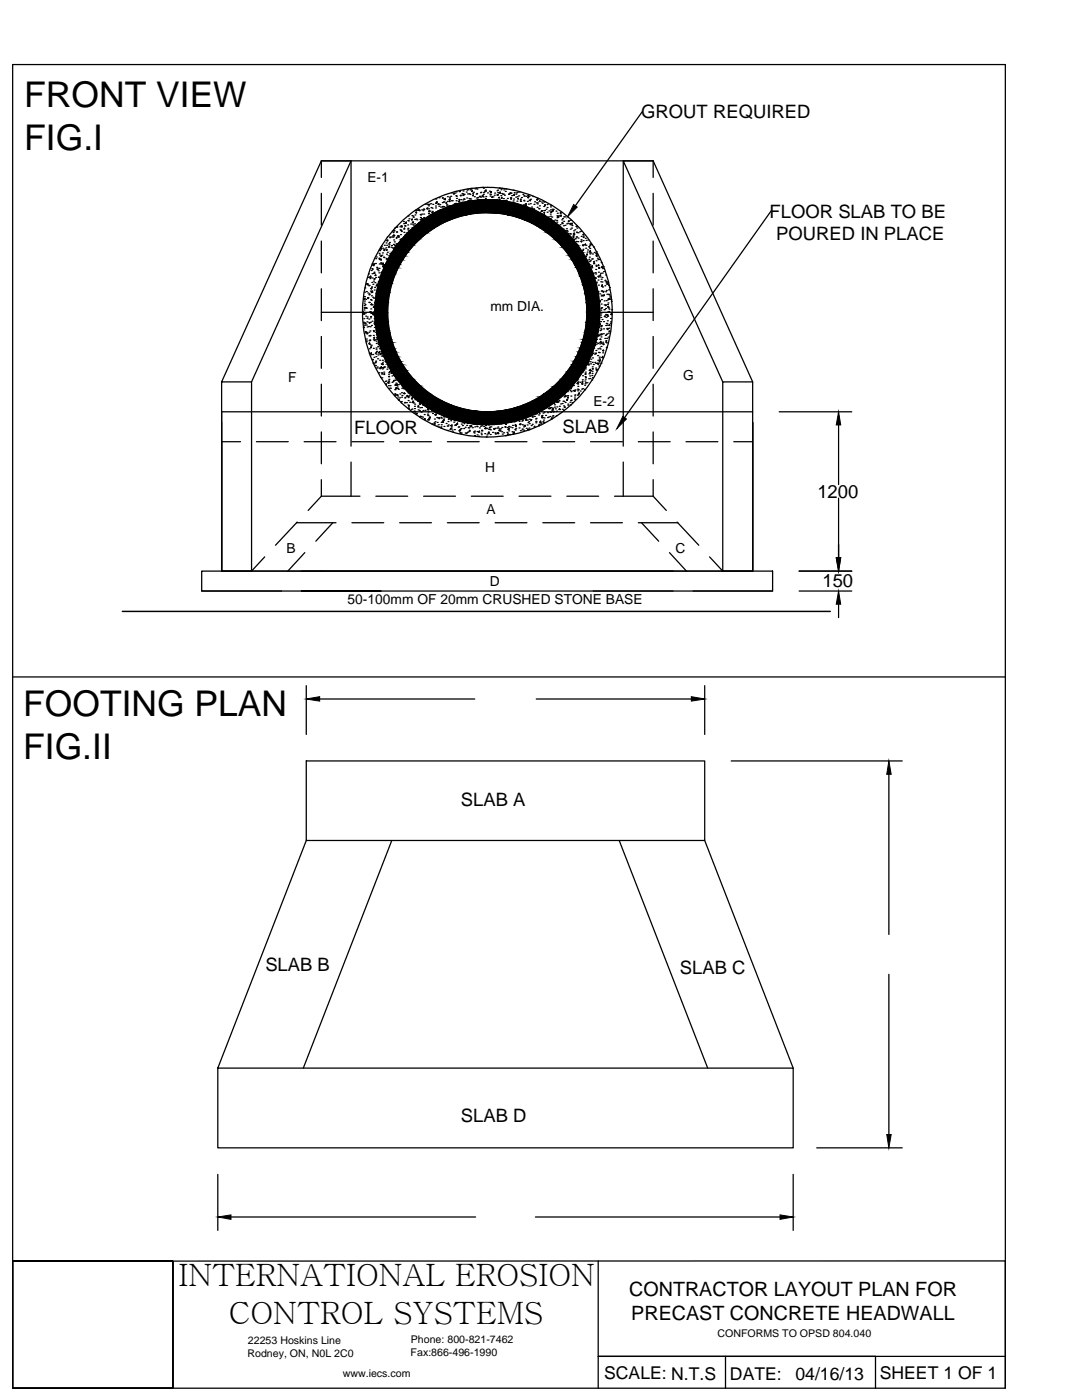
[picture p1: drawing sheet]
<svg xmlns="http://www.w3.org/2000/svg" width="216mm" height="279mm" viewBox="0 0 216 279" stroke-linecap="round" stroke-linejoin="round" font-family="sans-serif">
<!-- layer: 0 -->
<g fill="none" stroke="#000" stroke-width=".25">
<path d="M64.1 38.6v6.3M70 32.1v56.9M86.9 39.7h.1M87.6 39.5h.1M88.3 39.5h.1M88.3 39.6h.1M88.6 39.8l.2-.2 .1 .2zM89.3 39.3h.1M89.6 39.8h.2l-.1 .2zM89.7 39.3h.1M89.7 39.6h.1M89.9 39.2h.1"/>
<path d="M90.1 38.5h.1M90.6 38.5l.1 .2h-.2zM90.8 38.5h.1M91 39h.1M91 38.3h.1M91 39.2h.1M91.1 39.6h.1M91.6 39.8h.1M91.6 38.2h.1M91.7 38.2h.1M91.8 39h.2v.1zM91.9 39.8h.1"/>
<path d="M92.2 38.6h.1M92.4 39h.1M92.4 39.9h.1M92.4 38.1h.1M92.5 39.7h.1M92.5 38.7l.1 .2h-.2zM92.6 39.8h.1M92.6 38.8h.1M93 38.3h.1M93.1 39.5h.1M93.2 37.9h.1M93.3 38.7h.1"/>
<path d="M93.3 37.8h.1M93.6 39.6h.1M93.6 38.7h.1M93.7 39.7h.1M93.8 38.8h.1M93.8 37.9h.1M93.9 39.7h.1M94 37.7h.1M94.1 38.2l.2-.1-.1 .1zM94.2 37.6v.1l-.2-.1M94.3 38.6h.1M94.4 38.9l.1 .1h-.2z"/>
<path d="M94.5 38.4h.1M94.6 39.3h.1M94.8 37.7h.1M95 37.6h.1M95 38.7h.1M95.1 39.5h.1M95.1 38.6h.1M95.2 37.7h.1M95.3 39.4h.1M95.3 39.8h.1M95.7 39.2h.1v.1zM95.9 38.5h.1"/>
<path d="M95.9 39.3h.1M96 38.4h.1M96.2 39h.1M96.3 37.4h.1M96.3 39l.1 .2h-.2zM96.4 39.3h.1M96.4 38.8h.1M96.5 37.6h.1M96.5 38.5h.1M96.6 38.3h.1M96.8 39.8h.1M96.8 38.1l.2-.2v.3z"/>
<path d="M96.8 39.6h.1M96.9 39.2h.1M97.3 38.5h.1M97.6 38.2h.1M97.7 38.7h.1M97.8 39.1h.1M97.8 38.2h.1M97.9 38.8h.1M97.9 38.4l.2-.1-.1 .2zM98.2 39.2l.1 .2h-.2zM98.4 39.3h.1M98.6 39h.1"/>
<path d="M98.7 38.5h.1M99.1 38.9h.1M99.1 39.8h.1M99.2 38.1h.1M99.3 38.9h.1M99.3 37.9h.1M99.3 38.5h.1M99.5 39.4h.1v.1zM99.6 39.8h.1M99.6 40h.1M99.7 37.5h.1M99.8 38.3l.1 .3-.3-.1z"/>
<path d="M99.9 39h.1M100 37.9h.1M100.1 38.6h.1M100.1 39.4l.1 .2h-.2zM100.2 37.6h.1M100.3 38.7h.1M100.4 39.6h.1M100.5 38.7h.1M100.5 37.9h.1M100.7 39h.1M100.8 38.2h.1M101 37.7h.1"/>
<path d="M101 40h.1M101.2 39.6h.1M101.5 38.8h.1M101.5 38.7h.1M101.7 38.6l.2-.1-.1 .2zM101.8 39.5h.1M101.9 38.6h.1M101.9 39.5h.1M102 38.5h.1M102.1 39.6v.1h-.2zM102.1 39h.1M102.4 37.9h.1"/>
<path d="M102.4 39l.2-.3v.3zM102.5 39.7h.1M102.6 38.5h.1M102.9 39.3h.1M102.9 38.7h.1M103 38.5h.1M103.2 39.3h.1M103.2 38.4h.1M103.3 39.6h.1v.1zM103.5 39.1h.1M103.6 38.3h.1M104 39.7v.2h-.2z"/>
<path d="M104 39.4h.1M104.3 38.8h.1M104.5 39.1h.1M104.5 40h.1M104.6 39.1h.1M104.9 39.2h.1M105.3 39h.1M105.4 39.2l.1 .3-.2-.1zM105.5 38.8l.1 .1M105.6 40h.1M105.6 39.2h.1M105.9 39.8h.1"/>
<path d="M106.3 39.2h.1M107.1 39.8h.2l-.1 .1zM107.2 39.6h.1M107.2 39.8h.1M124.4 32.1v56.9M128.1 22.3l-13.3 18.8M130.3 32.1l19.9 44.1v37.8v-29.7v29.7h-106v-29.7M130.3 32.1h-5.9l19.8 44.1M130.3 32.1h-66.2v3.3M130.3 32.1v3.3M130.3 38.6v6.3M64.1 48.1v6.4"/>
<path d="M64.1 57.6v6.4M72.5 59.7h.1M72.7 59.2h.1M72.7 59.5h.1M72.8 58.3h.1M72.8 57.5h.1M73 59.7h.1M73 56.7h.1M73.1 58.2h.1M73.1 56.6h.1M73.3 59.5h.2v.1zM73.4 59.5h.1"/>
<path d="M73.4 58.5h.1M73.4 56.7v.1h-.1zM73.5 54.7h.1M73.5 55.3h.1M73.6 57h.1M73.8 58.6v.2h-.2zM73.8 55.3l.2-.2v.2zM73.8 55.6h.1M73.9 58.1h.1M73.9 59.8h.1M74 57.6l.2-.1-.1 .2zM74.1 59.9h.1"/>
<path d="M74.1 58.4h.1M74.1 54h.1M74.1 58.1h.1M74.1 59h.1M74.1 57.5h.1M74.2 57.2h.1M74.2 56.4h.1M74.2 53.6h.1M74.2 54.6h.1M74.2 55.5h.1M74.2 52.7h.1M74.3 53.7h.1"/>
<path d="M74.3 52.8h.1M74.3 58.1l.1 .2h-.2zM74.4 59.3h.1M74.4 56.7h.1M74.5 53l.1-.2v.2zM74.5 54.5h.1M74.5 59.5h.1M74.5 56.1h.1M74.5 52.8h.1M74.6 52.6h.1M74.6 54.3h.1M74.6 55.7l.2-.1-.1 .2z"/>
<path d="M74.7 57.9h.1M74.7 54.5h.1M74.7 57.4h.1M74.8 56.4h.1M74.8 59.5h.1M74.9 52.6h.1M75 51.6h.1M75 55.4h.1M75 54.8v.2h-.2zM75 57.1h.1M75.1 58.3h.1M75.1 51.3h.1"/>
<path d="M75.2 56.7h.1M75.2 53.4h.1M75.2 57l.1-.2v.2zM75.2 53.5h.1M75.3 53.7h.2l-.1 .1zM75.5 56.3h.1M75.5 54h.1M75.5 56.2h.1M75.5 55.3h.1M75.6 55.3h.1M75.6 54.5h.1M75.6 51.5h.1"/>
<path d="M75.6 53.6h.1M75.6 50.6h.1M75.6 49.9h.1M75.7 51.8h.1M75.7 52.7h.1M75.7 51.6h.1M75.7 50.9h.1M75.8 50h.1M75.9 52.5h.1M75.9 51.8l.2-.1v.2zM76 52.7h.1M76 51.2l.1-.2v.2z"/>
<path d="M76 54.4h.1M76.1 52.5h.1M76.1 49.2h.1M76.1 49.5v.2h-.2zM76.2 54.3h.1M76.2 50.9h.1M76.3 52.7l.2-.2v.3zM76.3 50.5h.1M76.4 49.5h.1M76.5 53v.2l-.1-.1zM76.5 51.3h.1M76.6 49.9l.1-.1v.2z"/>
<path d="M76.6 51.4h.1M76.7 49h.1M76.7 53.1h.1M76.7 49.7h.1M77 49.5h.1M77 48.5h.1M77 50h.1M77.1 51.6h.1M77.1 51.7h.1M77.1 49.8h.1M77.1 50.7h.1M77.2 49h.1"/>
<path d="M77.2 48.1h.1M77.2 48l.2-.1-.1 .2zM77.3 50.3h.1M77.3 47.3h.1M77.5 48.7h.1M77.6 48.9h.1M77.7 49.2v.1h-.2zM77.7 48.4h.1M77.8 47.4h.1M77.8 50.6h.1M77.8 47.3h.1M78 49.3h.1"/>
<path d="M78.1 47.3h.1M78.1 49h.1M78.3 49.5h.1M78.3 46.1h.1M78.4 47.3h.1M78.4 47.1l.2-.2v.2zM78.4 46.4h.1M78.5 49.6h.1M78.5 48.8h.1M78.6 47.9h.1M78.6 46.1h.1M78.6 47h.1"/>
<path d="M78.6 45.9h.1M78.7 48.3h.1M78.8 49h.2l-.1 .1zM78.9 45.5h-.1M79 48.7h.1M79.1 45.4h.1M79.1 46.3h.1M79.2 48.6h.1M79.2 45.3h.1M79.2 47.3v.2h-.1zM79.3 47h.1M79.4 47.2h.1"/>
<path d="M79.4 47.1l.2-.1v.2zM79.5 47.3h.1M79.8 45.3h.1M79.8 45.9h.1M79.9 46.8h.1M79.9 47.7h.1M80 45.9h.1M80 45.1h.1M80 46h.1M80.1 46.2h.1M80.1 45.2l.1-.1v.2zM80.5 44.2h.1"/>
<path d="M80.5 44.6h.1M80.6 46.4h.1M80.7 45.5l.1 .2h-.2zM80.8 45h.1M80.8 45.1h.1M80.8 46.8h.1M81.1 44.3v.2h-.3zM81.4 44.9h.1M81.4 45.7h.1M81.4 44h.1M81.4 45.6h.1M81.4 43.1h.1"/>
<path d="M81.4 46.1h.1M81.5 44.1h.1M81.6 43.7h.1M81.8 45.9h.1M81.9 44.7h.1M82.2 43h.1M82.2 43.7l.1 .2h-.2zM82.3 44.7h.1M82.3 44.3h.2v.1zM82.4 43.2h.1M82.5 44.9h.1M82.5 43.4h.1"/>
<path d="M82.7 44.7h.1M82.7 43.8h.1M82.8 42.9h.1M82.8 42.1h.1M82.9 42h.1M83 42.4l.1-.1v.2zM83 42h.1M83 43.7h.1M83.2 43.9h.1M83.6 41.7v.3h-.3zM83.6 42l.2-.1v.2zM83.8 43.8h.1"/>
<path d="M83.8 42.8h.1M83.9 43.4h.1M83.9 42.9h.1M84.1 43.6h.1M84.1 41.9h.1M84.1 42.7h.1M84.1 43.9l.1 .1h-.2zM84.4 42.1h.1M84.4 43.8h.1M84.5 41.7h.1M84.5 42.7h.1M84.5 43.5l.2-.1v.2z"/>
<path d="M84.6 41.8h.1M84.9 40.7h.1M85.2 41.6l.2-.1-.1 .2zM85.2 41.7h.1M85.2 40.7h.1M85.4 40.9h.1M85.5 42.6h.1M85.5 41.1h.1M85.5 41.7h.1M85.5 42.2l.2-.1v.1zM85.6 40.8h.1M85.8 42.1h.1"/>
<path d="M85.9 40.7h.1M86 41.4h.1M86.2 41.5h.1M86.3 40.8h.1M86.4 42.2v.2h-.2zM86.9 42.3h.1M86.9 41.5h.1M86.9 41.1h.1M86.9 40.6h.1M86.9 40.5h.1M87.2 40.2v.2h-.1zM87.2 42.2h.1"/>
<path d="M87.4 40.7h.2l-.1 .1zM87.6 41.2h.1M87.7 40.8h.1M87.9 41.3h.1M88.3 40.4h.1M88.3 41.3h.1M88.3 41.2h.1M88.5 40.3h.1M88.5 41.2h.1M88.6 40.3h.1M89.1 40.9h.1M89.1 40.4v.2l-.1-.1z"/>
<path d="M89.2 40.9h.1M89.3 40.2h.1M89.6 41.1h.1M89.6 40.2h.1M90 40.1h.1M90.2 40.1h.1M90.7 40.7h.1M90.9 40.7l.1-.1v.1zM91 40.1h.1M91.5 40.2l.2-.2v.3zM92.2 40.4h.1M93.5 40.1h-.1l.2-.1v.1"/>
<path d="M93.8 40.1h.1M102.2 40.4h.1M102.4 40.1h.1M103.2 40.1h.1M103.8 40.1h.1M103.9 40.2h.1M104.5 40.9h.1M104.5 40.1h.1M104.8 41h.1M104.8 40.7h.2v.1zM105.2 40.2h.1M105.4 40.7h.1"/>
<path d="M105.7 40l.1-.1 .1 .2zM105.8 40.7h.1M105.8 41.5h.1M106.1 41.3h.1M106.2 41.6h.1M106.4 41.8l.2-.1v.2zM106.5 41.8h.1M106.5 40.8h.1M106.7 40.3h.1M107 40.5h.1M107.2 41.4h.1M107.2 40.5h.1"/>
<path d="M107.2 40.7h.1M107.5 41.6h.1M107.6 41.7h.1M107.6 40.2l.1-.1 .1 .1zM107.6 41.1h.1M108 42.2l.1-.1v.1zM108.1 40.3h.1M108.1 42.1h.1M108.2 40.6h.1M108.4 42.9l.2-.3 .1 .3h-.3M108.5 41.2h.1M108.5 42.1h.1"/>
<path d="M108.5 42.4h.1M108.5 40.3h.1M108.5 40.2h.1M108.7 42h.1M108.7 40.9h.1v.1zM109 41.8h.1M109.2 42.3h.1M109.2 41.4h.1M109.2 40.8h.1M109.5 43.3h.1M109.5 42.1h.1M109.8 43.6h.1"/>
<path d="M109.8 42.7h.1M109.8 41.9h.1M109.8 41.3h.1M109.8 43.2h.1M109.9 41h.1M109.9 42.3l.1-.1 .1 .2zM110.1 43.3h.1M110.1 42.2h.1M110.2 41.8h.1M110.2 42l.2-.1-.1 .2zM110.4 41.8h.1M110.4 44.1h.1"/>
<path d="M110.7 43.9h.1M110.9 42.1h.1M111.1 44h.1M111.1 44.3h.1M111.1 43.1h.1M111.2 43.4h.1M111.2 42.6h.1M111.3 43.2h.1M111.4 43.1l.1 .3-.3-.1zM111.6 43.1h.1M111.7 44.8h.1M111.8 42.9h.1"/>
<path d="M111.8 42.5l.1-.1 .1 .2zM111.8 43.1l.2-.1v.2zM112.1 43.9h.1M112.1 44.5l.2-.1v.1zM112.2 44.6h.1M112.3 43.6h.1M112.4 45.7h.1M112.4 45.1h.1M112.5 44.2h.1M112.5 43.3h.1M112.7 43.3h.1M112.7 45h.1"/>
<path d="M112.8 46h.1v.2zM113 45.6h.1M113.1 44.7h.1M113.1 46h.1M113.2 46.2h.1M113.3 44.5h.1M113.4 46.6h.1M113.4 44.1l.2-.1-.1 .2zM113.6 44.7h.1M113.7 46.6h.1M113.7 44.6h.1M113.8 45.7h.1"/>
<path d="M113.8 44.8h.1M113.8 44h.1M113.8 46.7h.1M114 45.5h.1M114 44.7l.2-.2v.2zM114.1 45h.1M114.3 47.4h.1M114.3 47.1l.2-.1v.2zM114.4 46.7l.1-.2 .1 .2zM114.4 46.8l.2-.3 .1 .3zM114.5 46.1h.1M114.5 47.8h.1"/>
<path d="M114.7 45.9h.1M114.8 47.6h.1M115 47.3h.1M115 45.2l.2-.1-.1 .2zM115 48.2h.1M115 46.3h.1M115.1 46.4h.1M115.1 45.5h.1M115.3 48.2h.1M115.3 47.5h.1M115.3 46.5h.1M115.7 46.2h.1"/>
<path d="M115.9 46.2h.1M115.9 48.2l.2-.1v.2zM115.9 47.9h.1M116 47.2h.1M116.2 50h.1M116.2 48.9h.1M116.2 49h.1M116.3 49h.1M116.3 49.8h.1M116.3 48.9h.1M116.3 46.8l.1-.1 .1 .2zM116.4 48h.1"/>
<path d="M116.4 47.4h.1M116.4 47.1h.1M116.7 48.8l.1-.1v.2zM116.8 47.6h.1M116.9 49.5h.1M116.9 51.2l.1-.1v.1zM116.9 49h.1M117 48h.1M117 50.8l.2-.1v.2zM117.2 50.3h.1M117.2 49.9h.1M117.3 47.9h.1"/>
<path d="M117.5 51.7h.1M117.5 52.7l.1 .1M117.5 49.2h.2l-.1 .1zM117.6 52.8h.1M117.6 52.2h.1M117.6 51.3h.1M117.6 50.5h.1M117.7 49.6h.1M117.7 49h.1M117.7 48.7h.1M117.7 50.7h.1M117.8 52h.1"/>
<path d="M117.8 48.7h.1M117.8 50v.3l-.2-.1zM117.9 50.5h.1M117.9 48.8h.1M118 53.2l.2-.2v.3zM118.1 51.7h.1M118.1 53.4h.1M118.2 51.7h.1M118.2 50.7h.1M118.4 54.5h.1M118.4 52.6h.1M118.4 49.3h.1"/>
<path d="M118.4 52.3l.2-.1v.1zM118.5 52.5h.1M118.6 50.4h.1M118.7 55.4h.1M118.8 54.4h.1M118.8 55.6h.1M118.9 54.7h.1M118.9 53.8h.1M118.9 50.6h.1M118.9 52.9h.1M118.9 52h.1M118.9 53.1h.1"/>
<path d="M118.9 51l.2-.1v.1zM119 51.2h.1M119 50.3h.1M119 56.3h.1M119.1 50.7h.1M119.2 51.5h.1M119.3 58.2h.1M119.3 55.9h.1M119.3 55.1h.1M119.3 51.8h.1M119.3 53l.2-.2v.2zM119.4 55.2l.1-.1v.2z"/>
<path d="M119.4 54.3h.1M119.4 56.9h.1M119.5 53.4h.1M119.5 51.8h.1M119.5 53.6h.1M119.5 53.5h.1M119.7 58.6h.1M119.7 55.3h.1M119.8 54.5h.1M119.8 54.8v.2h-.1zM119.9 56.2h.1M120 58.1h.1"/>
<path d="M120 59.1h.1M120 55.7h.1M120 52.4h.1M120 59.8h.1M120 58.9h.1M120 57.1h.1M120 53.3l.2-.1-.1 .2zM120.1 57.2h.1M120.1 56.3h.1M120.1 55.4h.1M120.1 53.3h.1M120.2 54.5h.1"/>
<path d="M120.2 56.8v.2h-.2zM120.2 53.6h.1M120.2 57.3h.1M120.3 59h.1M120.3 58.2l.2-.1-.1 .2zM120.3 53.2h.1M120.4 54.2h.1M120.6 58.8v.2h-.2zM120.7 57h.1M120.7 56.1h.1M120.7 55.9h.1M120.8 58.2h.1"/>
<path d="M120.8 54.9h.1M120.9 56.3l.2-.1v.2zM121 58h.1M121 56.7h.1M121.1 58.7h.1M121.1 56.7l.3-.2v.2zM121.3 59.8h.1M121.3 56.3h.1M121.4 59.6h.1M121.4 58.7h.1M121.4 57.8h.1M121.4 57h.1"/>
<path d="M121.5 58.8h.1M121.5 59.7l.2-.2v.2zM121.6 57.4h.1M121.7 59.1h.1M121.9 59.7h.1M121.9 59.2v.1M130.3 48.1v6.4M130.3 57.6v6.4M153.9 42.1l-29.3 41.3M44.2 76.2h6v37.8h-6v-37.8l19.9-44.1h5.9l-19.8 44.1M64.1 62.3h13.2M64.1 67.2v6.3"/>
<path d="M64.1 76.7v6.3M72.3 62.2h.1M72.5 65.4h.1M72.5 64.5h.1M72.5 65.3h.1M72.5 64.3h.1M72.6 62.7h.1M72.6 63.6h.1M72.6 61.9h.1M72.6 62.5l.1 .1h-.2zM72.7 61h.1M72.7 60.5h.1"/>
<path d="M72.7 61.4h.2l-.1 .1zM72.7 60.1h.1M72.7 64.9h.1M72.8 66.2h.1M72.8 60.8h.1M72.9 62.5h.1M73 61.4h.1M73 66.4h.1M73 63.1h.1M73 64.4v.2h-.2zM73 66.4l.2-.1-.1 .1zM73.1 68.2h.1"/>
<path d="M73.1 68h.1M73.1 67.7h.1M73.1 64.9h.1M73.1 61.5h.1M73.2 64.2h.1M73.2 63.6h.1M73.3 63.3h.1M73.3 65.2h.1M73.3 66.4l.1 .2h-.2zM73.5 65.2h.1M73.6 66.3h.1M73.6 67h.1"/>
<path d="M73.6 63.7h.1M73.6 60.3h.1M73.6 68h.1M73.6 64.4h.2v.1zM73.7 69.6h.1M73.7 70.5h.1M73.7 60.4h.1M73.7 68.7h.1M73.7 68.4l.1 .2h-.2zM73.8 67.8h.1M73.8 68h.1M73.8 62.2h.1"/>
<path d="M73.8 66.1h.1M73.8 66.9h.1M73.8 67h.1M73.9 65.2h.1M73.9 64.3h.1M73.9 63.4h.1M73.9 63.2h.1M73.9 62.2h.1M73.9 70.6l.2-.2v.2zM73.9 69.3h.2v.1zM74 61.7h.1M74 62.5h.1"/>
<path d="M74 69.1h.1M74 60.8h.1M74 70.8h.1M74.1 68.9h.1M74.1 65h.1M74.2 60.6v.2h-.2zM74.2 64.1h.1M74.3 60.8h.1M74.3 62.5l.2-.1-.1 .2zM74.3 71.7h.1M74.3 62.5h.1M74.3 71.8h.1"/>
<path d="M74.4 70.8h.1M74.5 72.4h.1M74.5 72.4v.1M74.5 66.9h.1M74.5 66h.1M74.5 67.7h.1M74.5 69.5h.1M74.5 61.3l.2-.2v.3zM74.5 66.2h.1M74.5 62.8h.1M74.5 62.6v.2h-.1zM74.6 67.4l.1-.1v.2z"/>
<path d="M74.6 72.6h.1M74.6 62.2h.1M74.6 71.3h.1M74.6 68h.1M74.6 64.6h.1M74.6 61.3h.1M74.7 61.2h.1M74.7 63.6h.1M74.7 65.3h.1M74.8 67.8h.1M74.8 64.4h.1M74.8 64.3v.1"/>
<path d="M74.9 70.5h.1M74.9 64.6l-.2 .2h.2M74.9 72.3l.1-.1v.2zM74.9 73h.1M75 72.1h.1M75 71.2h.1M75 70.3h.1M75 66.4h.1M75 69.4h.1M75 70.7h.1M75 69.7h.1M75 68.1h.1"/>
<path d="M75.1 68.6h.1M75.1 66.8h.1M75.1 67.7h.1M75.1 73.5h.1M75.1 70.1h.1M75.2 66.8h.1M75.2 66.7l-.1 .1M75.3 73.3h.1M75.3 67.2l-.1 .2h.1M75.3 71.6h.1M75.4 69.1h.1M75.4 70.8h.1"/>
<path d="M75.5 70.4l.2-.1-.1 .2zM75.6 70.4l.2-.2v.2zM75.6 74.4h.1M75.6 73.5h.1M75.6 68.6v.2h-.1zM75.7 69.6h.1M75.8 71.9h.1M75.8 73.6h.1M75.9 75.2v.1M76 70.6v.2h-.2zM76 70.5h.1M76.1 72.6h.1"/>
<path d="M76.1 73.2v.2h-.2zM76.1 74.4h.1M76.1 71h.1M76.1 74.6h.1M76.2 75.4h.1M76.2 74.5h.1M76.3 73.6h.1M76.3 73.4h.1M76.3 70.5h.1M76.3 72.7h.1M76.3 71.9h.1M76.3 72.4h.1"/>
<path d="M76.4 71h.1M76.4 72.6v.1h-.2zM76.4 73.4l.2-.1v.2zM76.6 74.3h.1M76.6 74.7l.1-.1zM76.7 73.3h.1M76.7 73.2h.1M76.9 76.1h.1M76.9 76.7l.2-.1v.2zM77 72.3h.1M77 76h.1M77.2 73.7h.1"/>
<path d="M77.3 73.3h.1M77.4 76.4l.1-.1v.2zM77.5 77h.1M77.5 76.1h.1M77.5 75.2h.1M77.5 76h.1M77.5 75.1h.1M77.5 74.7h.1M77.6 74.4h.1M77.6 75.7h.1M77.6 76.4h.1M77.6 73.5h.1"/>
<path d="M77.7 77.5h.1M77.7 74.1h.1M77.8 77h.1M77.9 77.5h.1M78 74.4h.2l-.1 .1zM78.2 75h.1M78.2 76.3h.1M78.4 76.1h.1M78.5 75.9h.1M78.6 74.8v.1M78.8 78.6h.1M78.8 78.8h.1"/>
<path d="M78.8 77.7h.1M78.8 76.8h.1M78.8 77.8h.1M78.8 78.9h.1M78.9 75.9h.1M78.9 76.9l.1-.1v.1zM78.9 77.4h.2v.1zM79 76.5h.1M79.1 76.8l.2-.2v.3zM79.1 78.8h.1M79.2 77.2h.1M79.2 78.9l.2-.1v.1z"/>
<path d="M79.3 77.5h.1M79.4 79.2h.1M79.5 77.7h.1M79.5 76.8h.1M79.5 79.8l.1-.2v.3M79.7 79.4h.1M79.8 78.6h.1M80.1 79.3h.1M80.1 78.4h.1M80.2 77.5h.1M80.2 78.9h.1M80.5 77.6h.1"/>
<path d="M80.5 78.5l.2-.1v.2zM80.7 78.5h.1M80.8 79.4h.1M80.8 77.6h.1M80.8 79.3h.1M81.1 79.1l.2-.2v.2zM81.3 79.1h.1M81.4 79.9h.1M81.4 79.3h.1M81.4 78.4h.1M81.5 79.1h.1M81.6 79h.1"/>
<path d="M82.1 79.6l.2-.1-.1 .1zM82.2 79.3h.1M82.4 79.2h.1M82.8 79.8h.1M111.5 79.9h.1M112.6 79.2h.1M112.6 79.1l.2-.2 .1 .2zM113 79h.1M113.1 79.7h.1M113.2 78.1h.1M113.2 79.7v.2h-.1zM113.2 79.3h.2v.1z"/>
<path d="M113.3 79h.1M113.7 77.9h.1M113.8 77.6h.1M113.9 79.9h.1M113.9 77.4h.1v.1zM113.9 79.1h.1M113.9 78.2h.1M113.9 77.3h.1M114 79.9h.1M114.3 77.9h.1M114.4 76.9h.1M114.6 79.4h.1"/>
<path d="M114.7 79.7h.1M114.7 79h.1M114.7 78.8h.1M114.7 77.9l.1 .2h-.2zM114.8 77.8h.1M115.1 75.9h.1M115.1 76.5l.2-.2v.3zM115.2 78.9h.1M115.2 77.7h.1M115.3 78h.1M115.3 76.6h.1M115.3 77.1h.1"/>
<path d="M115.3 76.2h.1M115.3 78.7h.1M115.4 77.7h.1M115.4 78.5l.2-.1v.2zM115.7 76.3h.1M115.8 78h.1M116.1 77.7h.1M116.1 76.7h.1M116.1 76.6l.2-.1-.1 .1zM116.2 75.8h.1M116.2 75h.1M116.3 77.6h.1"/>
<path d="M116.3 74.2h.1M116.3 76.1v.2h-.2zM116.6 77.7h.1M116.7 77.8h.1M116.7 76.9h.1M116.7 76h.1M116.7 75.2h.1M116.7 76.6h.1M116.7 74.6h.2v.1zM116.8 74.3h.1M116.8 73.4h.1M116.8 75.7h.1"/>
<path d="M116.8 73.6h.1M116.8 75.3h.1M116.8 76.4h.1M117.1 62.3h13.2M117.1 76.4h.1M117.2 72.7h.1M117.3 72.4l.1-.1 .1 .1zM117.4 72.7h.1v.1zM117.5 75.6h.1M117.5 74.6h.1M117.6 73.9l.2-.2v.3zM117.7 75h.1"/>
<path d="M117.7 74.4l.1-.1v.1zM117.7 75.5h.1M117.8 72.2h.1M117.8 72.6h.1M117.8 74h.1M117.9 71.7h.1M118 70.8l.2-.1-.1 .2zM118.1 75.8h.1M118.1 74.9h.1M118.1 74.1h.1M118.1 74.5h.1M118.2 73.2h.1"/>
<path d="M118.2 72.3h.1M118.2 73.5h.1M118.2 73.7h.1M118.2 71.4h.1M118.2 75.4h.1M118.3 70.5h.1M118.4 72.7h.1M118.6 70.7h.1M118.7 72.3h.1M118.7 68.9l.2-.1-.1 .2zM118.8 70.6l.1-.1 .1 .1zM118.9 73.5h.1"/>
<path d="M118.9 72.5h.1M118.9 69.9h.1M118.9 73.8l.3-.1-.1 .2zM119 68.7h.1M119 67.7h.1M119.2 72.6l.1-.2 .1 .2zM119.2 71h.1M119.3 69.6h.1M119.3 72.7h.1M119.3 71.9h.1M119.3 68.6h.1M119.3 66.9h.2v.2z"/>
<path d="M119.4 66.9h.1M119.4 70.3h.1M119.4 67h.1M119.5 73h.1M119.5 65.2l.1-.1v.3l-.1-.1M119.5 72.2h.1M119.5 72.4h.1M119.6 71.3h.1M119.6 70.4h.1M119.6 71.5h.1M119.6 60h.1M119.6 64.5h.1"/>
<path d="M119.6 69.5h.1M119.6 71.9l.2-.1-.1 .1zM119.7 68.6h.1M119.7 60.1l.1-.1v.2zM119.7 67.7h.1M119.7 66.7h.1M119.7 68.3l.2-.2 .1 .3zM119.7 66.9h.1M119.7 66h.1M119.7 69.7h.1M119.7 64.6l.1 .2h-.2zM119.8 65.1h.1"/>
<path d="M119.8 64.2h.1M119.8 62.9h.1M119.9 63.3h.1M119.9 62.5h.1M119.9 61.9h.1M119.9 65.5h.1M119.9 61.6h.1M119.9 67.2h.1M119.9 72.5h.1M119.9 69.1h.1M119.9 65.8h.1M120 60.7h.1"/>
<path d="M120 62.4h.1M120 65h.1v.1zM120 68.6h.1M120 61.4h.1M120.1 63.8h.1M120.1 66.6v.2h-.1zM120.3 71.4h.1M120.3 70.4h.1M120.3 68.3h.1M120.3 71.1v.3l-.2-.1zM120.3 69.9h.1v.1zM120.3 70h.1"/>
<path d="M120.4 66.6h.1M120.4 65.6h.1M120.4 64.2h.1M120.5 68.6v.2h-.2zM120.5 61.8h.1M120.6 60.8h.1M120.6 60h.1M120.6 61.8h.1M120.6 63.1l.2-.1-.1 .2zM120.7 67.5h.1M120.8 66.9h.1M120.8 62.8h.1"/>
<path d="M120.8 68.3h.1M120.8 65h.1M120.8 61.6h.1M120.9 68h.2l-.1 .1zM120.9 62.8h.1M120.9 66.7h.1M120.9 63.3h.1M120.9 60.8v.2h-.1zM121 69.4h.1M121 64.5h.1M121 60h.1M121 69.3h.1"/>
<path d="M121 68.4h.1M121.1 67.5h.1M121.1 65.5h.1M121.1 66.6h.1M121.1 64.6h.1M121.1 65.8h.1M121.2 64.9h.1M121.2 64h.1M121.2 63.1h.1M121.2 60.8h.1M121.2 61.2l.2-.1v.2zM121.3 62.2h.1"/>
<path d="M121.3 62.8v.2h-.2zM121.3 61.4h.1M121.3 60.5h.1M121.3 65.6h.1M121.4 67.3h.1M121.4 66.5h.1M121.4 61.5h.1M121.5 65.5h.1M121.5 62.2h.1M121.5 61.7h.1M121.5 66.1h.2v.1zM121.7 64.8v.2h-.2z"/>
<path d="M121.8 64.5h.1M121.8 63.6h.1M121.8 64.2h.1M122 60.1h.1M122 61.8h.1M122 62.5l.1 .3h-.2zM130.3 67.2v6.3M130.3 76.7v6.3M150.2 76.2h-6v37.8h6M51.2 88.2h6.3M60.7 88.2h6.3M64.1 86.2v6.4"/>
<path d="M64.1 95.7v3.3M64.1 99l-2.6 2.9M64.1 99h7.7M70 92.2v6.8M70.2 88.2h6.4M75 99h6.4M79.7 88.2h6.4M80 80.4h.1M80.1 80.2h.1M80.7 80.4h.1M80.8 80.3h.1M81.1 80.4h.1"/>
<path d="M81.4 80.8h.1M81.5 81.5l.1-.1v.2zM81.6 80.9l-.1 .1zM81.7 80.3h.1M82 81.8h.1M82.2 81.6h.1M82.3 80.1h.1M82.5 80.1v.3l-.3-.1zM82.5 80.4h.1M82.6 82.1h.1M82.7 82.4h.1M82.7 82.1h.1"/>
<path d="M82.7 81.5h.1M82.7 81.1h.1M82.7 80.7h.1M82.8 82.2h.1M83 82.6l.3-.1-.1 .1zM83.4 81h.1M83.4 80.1h.1M83.4 81.2l.1-.1 .1 .1zM83.4 81.8h.1M83.7 81.9h.1M83.7 80.6h.2l-.1 .1zM83.8 81.4h.1"/>
<path d="M83.8 83.2l.1-.1v.1zM83.8 83.2h.1M83.9 80.4h.1M84 82.2h.1M84 83.1h.1M84.1 82.2h.1M84.1 81.3h.1M84.3 83.2h.1M84.4 80.9h.1M84.4 81.9h.1M84.5 99h6.4M84.6 83.7h.1"/>
<path d="M84.7 82.7h.1M84.7 83.6l.1-.1v.2zM84.8 81.9h.1M85.3 82.6h.1M85.3 81.7l.2-.1-.1 .2zM85.3 83.8h.1M85.3 81.7h.1M85.3 81.3l.1 .1M85.4 82.9h.1M85.4 82.1h.1M85.4 82.2h.1M85.6 83.6h.1"/>
<path d="M85.6 83.5l.1 .3h-.3zM85.7 83.3h.1M85.8 83.2v.2h-.1zM86.2 84.7l.2-.1-.1 .1M86.3 81.9h.1M86.3 82.5h.1M86.6 84.4h.1M86.6 84.5h.1M86.6 84.7h.1M86.7 83.6h.1M86.7 82.8h.1M86.8 82.3h.1"/>
<path d="M86.8 84.2h.1M86.9 82.8l.2-.1-.1 .2zM86.9 82.6h.1M87.2 83.3h.1M87.2 85.1h.1M87.2 84.3h.1M87.3 83.4h.1M87.4 84.8h.1M87.6 85.2h.1M87.7 83.4v.1h-.1zM88 83.3h.1M88 85.2h.1"/>
<path d="M88 85.4h.1v.1M88 84.3h.1M88 84.8h.1M88.1 83.5h.1M88.3 84.2h.1M88.3 84.2l.2-.2v.3zM88.4 83.9h.1M88.5 83.8l.1-.1v.2zM88.5 83.4h.1M88.6 85.1h.1M89 84.5h.1M89.2 85h.1"/>
<path d="M89.3 88.2h6.3M89.3 85.9h.1M89.4 85h.1M89.4 84.1h.1M89.4 84.8h.1M89.6 83.5v.2h-.1zM89.9 84.9h.1M89.9 83.7h.1M89.9 84h.1M89.9 85.5l.1 .2h-.2zM90 85.4h.1M90 85.2h.1"/>
<path d="M90 84.9l.2-.1v.2zM90.2 85.8h.1M90.3 86.2h.1M90.5 84.3h.1M90.6 83.9h.1M90.7 85.7h.1M90.7 84.9h.1M90.7 84h.1M90.9 84.9h.1M90.9 84.8h.1M91.1 84.6l.2-.2v.3zM91.4 85.2h.1"/>
<path d="M91.6 85.2h.1M91.6 86l.2-.1-.1 .1zM91.8 86.3h.1M91.8 86.5h.1M91.8 85.7l.1 .2h-.2zM91.9 85.6h.1M92 86.4h.1M92 85.5h.1M92.1 84.6h.1M92.3 84.9h.1M92.5 85.5h.1M92.6 84.6h.1"/>
<path d="M92.8 86.4h.1M92.8 85.3h.1M93 86.5h.1M93.1 84.9h.1M93.2 86.3h.1M93.2 84.5h.1M93.4 86.2h.1M93.4 85.4h.1M93.4 84.5h.1M93.5 85.4h.1M93.7 85h.1M93.8 85.9v.1h-.2z"/>
<path d="M93.8 85.1l.2-.1v.2zM94.1 99h6.3M94.1 84.9v.2h-.2zM94.3 85.4h.1M94.5 86.2h.1M94.6 86.2h.1M94.6 86.4h.1M94.6 84.6h.1M94.7 86.9h.1M94.7 86h.1M94.7 85.2h.1M95.1 85.1h.1"/>
<path d="M95.2 85.1h.1M95.2 86.1h.1M95.2 86.8h.1M95.4 86.2l.2-.1-.1 .1zM95.5 87.1h.1M95.7 85.4h.1M95.7 86v.2h-.2zM95.9 85.1h.1M96 86.5h.1M96 86.8h.1M96.1 85.9h.1M96.1 86h.1"/>
<path d="M96.1 85h.1M96.2 86h.1M96.5 85.1h.1M96.7 86.5h.1M96.7 85.5l.2-.2 .1 .3zM96.9 84.9h.1M97 87.2h.1M97.1 85.5h.1M97.1 86.8h.1M97.4 86.5h.1M97.4 85.7h.1M97.5 84.8h.1"/>
<path d="M97.6 86.2v.2h-.2zM97.6 85.7h.1M97.6 85.3l.2-.1v.2zM97.8 86.7h.1M97.9 85.8h.1M97.9 85.2h.1M98.3 86.3h.1M98.5 85.5h.1M98.5 84.7h.1M98.5 85.7h.1M98.7 86.4h.1M98.8 85.5h.1"/>
<path d="M98.8 88.2h6.3M98.8 86.6h.1M99.2 85.4h.1M99.2 86.4l.2-.1-.1 .2zM99.3 85.2h.1M99.5 86.4v.1h-.2zM99.5 85.6h.1M99.6 86l.2-.3v.3zM99.8 86h.1M99.9 85.6h.1M100.1 86.2h.1M100.1 85.3h.1"/>
<path d="M100.2 86.6h.1M100.5 86.4h.1M100.7 85.1h.1M100.8 85.3h.1M100.8 86.9h.1M100.9 84.7l.1-.1v.1zM101.2 86.3h.1M101.2 85.3h.1M101.3 85.7h.1M101.4 85.7h.1M101.4 86.5v.2h-.2zM101.5 85.5l.1-.1v.2z"/>
<path d="M101.5 86h.1M101.5 85.1h.1M101.7 86.7h.1M101.8 85.2h.1M101.9 84.3h.1M102.2 85.4h.1M102.2 86.2h.1M102.3 84.9h.1M102.3 86.7h.1M102.4 86.4l.2-.2v.3zM102.6 84.2h.1M102.7 85.7h.1"/>
<path d="M102.8 85.8h.1M102.9 84.9h.1M102.9 85.1h.1M102.9 84h.1M102.9 85.5h.1M102.9 84.7v.2h-.1zM103.6 84.1h.1M103.6 85.4h.1M103.6 99h6.3M103.7 84.7l.2-.1-.1 .2zM103.8 86h.1M103.8 84.6h.1"/>
<path d="M104.1 84h.1M104.2 85.8h.1M104.2 85.6h.1M104.2 84.8h.1M104.3 83.9h.1M104.5 85.2h.1M104.5 85.9h.1M104.5 84.9h.1M104.7 85l.1-.1v.2zM104.8 83.8l.3-.2v.3zM105 85.5h.1M105.2 84.8h.1"/>
<path d="M105.2 83.8h.1M105.3 85.7h.1v.1zM105.4 84.3h.1M105.5 84.1h.1M105.5 85.7h.1M105.6 85.4h.1M105.6 84.6h.1M105.6 83.7h.1M105.9 83.7h.1M105.9 83.8l.2-.1-.1 .2zM106 84.9h.1M106.2 84.7h.1"/>
<path d="M106.2 83.2l.1-.1 .1 .1zM106.6 82.7h.1M106.6 85.2l.1-.1v.1zM106.6 83.1h.1M106.9 83.6h.1M106.9 84.4h.1M106.9 84.2h.1M106.9 84.1h.1M107 83.5h.1M107 82.6h.1M107 82.5h.1M107.5 82.8h.1"/>
<path d="M107.5 84.9l.2-.1-.1 .2zM107.6 84.7h.1M107.6 82.6h.1M107.7 84.3l.2-.3v.3zM107.9 84.5h.1M108 83.2h.1M108.1 83l.2-.1-.1 .2zM108.2 83.2l.1 .2h-.2zM108.3 84.2h.1M108.3 83.3h.1M108.3 88.2h6.4M108.4 82.4h.1"/>
<path d="M108.4 84.3h.1M108.4 83.8h.1M108.5 84.4h.1M108.6 83.4h.1M108.6 82.3h.1M108.9 82.9h.1M109.2 83.3h.1M109.2 82.4h.1M109.4 81.5h.1M109.4 83.2h.1M109.7 83.1h.1M109.7 82.2h.1"/>
<path d="M109.8 81.4h.1M109.8 81.4v.1h-.2zM109.9 82.3h.1M110 81.3h.1M110 83.6h.1M110.1 82h.1M110.1 83.4v.1h-.1zM110.2 81.7l.2-.2v.2zM110.2 83.2h.1M110.3 82.9h.1M110.3 82.1h.2v.1zM110.5 82.2h.1"/>
<path d="M110.5 80.5h.1M110.6 81.3h.1M110.6 80.8h.1M110.8 81.6h.1M110.9 82.1h.1M111 80.2l.2-.1-.1 .2zM111 82.9h.1M111.1 82.1h.1M111.1 81.2h.1M111.1 80.3h.1M111.3 80.2h.1M111.6 81.1h.1"/>
<path d="M111.7 81.7h.1M111.7 81.5v.2h-.2zM111.9 80.6h.1M112.2 80.5h.1M112.2 81.7h.1M112.3 80.1h.1M112.4 81.9h.1M112.5 81h.1M112.5 80.1h.1M112.6 81.3l.2-.1-.1 .1zM112.8 80.3h.1M113.1 99h6.4"/>
<path d="M113.3 80.9h.1M113.3 80.7h.1M113.7 80.3h.1M113.8 80.8h.1M114.2 80.4h.1M117.8 88.2h6.4M122.6 99h7.7M124.4 92.2v6.8M127.4 88.2h6.3M130.3 86.2v6.4M130.3 95.7v3.3M130.3 99l2.7 2.9"/>
<path d="M136.9 88.2h6.3M146.4 88.2h3.8M150.2 82.2h-106v31.8v-25.8h3.8M155.5 82.2h14.5M167.3 84.8v11.9M167.3 99.4v11.9M40.2 114h114v4h-114zM40.2 118h16M52.8 111.1l-2.6 2.9M59.2 104.3h7.8M59.3 104.2l-4.3 4.6M60.1 114h74.2"/>
<path d="M60.8 110.3l-3.4 3.7M66.4 104.3l-3.4 3.7M70.2 104.3h6.4M76 118h-15.9h15.9M79.7 104.3h6.4M89.3 104.3h6.3M98.8 104.3h6.3M108.3 104.3h6.4M117.8 104.3h6.4M118.4 118h15.9M127.4 104.3h7.8M128 104.3l3.4 3.7"/>
<path d="M133.6 110.3l3.4 3.7M135.1 104.2l4.3 4.6M138.3 118h15.9M141.6 111.1l2.6 2.9M159.5 114h10.5M159.5 118h10.5M2.5 135.1h198.1M61.1 136.8v9.8M63.8 139.5h30.9M107 139.5h31M140.6 136.8v9.8M167.3 120.6v2.6"/>
<path d="M61.1 151.9h79.5v15.8h-79.5zM145.9 151.9h34.1M177.4 154.5v32M61.1 167.7l-17.6 45.5h114.8v15.9h-114.8v-15.9M78.2 167.7l-17.7 45.5M123.6 167.7l17.6 45.5M140.6 167.7l17.7 45.5M177.4 194.5v31.9M43.5 234.4v11.1M158.3 234.4v11.1M163 229.1h17M2.5 251.7l198.1-.1v25.4h-198.1v-264.1h198.1v264.1"/>
<path d="M2.5 251.6l32 .1v25.3h-32v-25.3h32v25.3h-32zM46.1 242.9h48.8M106.8 242.9h48.8M119.4 251.6v19.1h81.2M119.4 277v-6.3h25.4v6.3M174.7 270.7v6.3"/>
<circle cx="97.2" cy="62.3" r="24.9"/>
<circle cx="97.2" cy="62.3" r="22.5"/>
<circle cx="97.2" cy="62.3" r="19.9"/>
</g>
<g fill="#000" stroke="#000" stroke-width=".2">
<path d="M95.2 39.9h4zM114.5 40.8l.7 .5-1.9 1.9zM124.3 83.1l.7 .5-1.9 1.9zM167.3 82.2l.5 2.6h-.9zM166.9 111.3h.9l-.5 2.7zM61.1 139.5l2.7-.5v.9zM138 139l2.6 .5-2.6 .4zM167.3 118l.5 2.6h-.9zM177.4 151.9l.4 2.6h-.9zM176.9 226.4h.9l-.4 2.7zM43.5 242.9l2.6-.4v.8zM155.6 242.5l2.7 .4-2.7 .4z"/>
<path d="M75.4 56.9l-.3 1.5h2.7zM75.4 56.9h2.7l-.3 1.5z"/>
<path d="M75.1 58.4v.2h2.6zM75.1 58.4h2.7l-.1 .2z"/>
<path d="M75.5 56.5l-.1 .4h2.7zM75.5 56.5h2.7l-.1 .4z"/>
<path d="M76 55.1l-.5 1.4h2.7zM76 55.1h2.7l-.5 1.4z"/>
<path d="M76.1 54.6l-.1 .5h2.7zM76.1 54.6h2.8l-.2 .5z"/>
<path d="M76.6 53.4l-.5 1.2h2.8zM76.6 53.4h2.8l-.5 1.2z"/>
<path d="M76.9 52.8l-.3 .6h2.8zM76.9 52.8h2.9l-.4 .6z"/>
<path d="M77.4 51.9l-.5 .9h2.9zM77.4 51.9h2.9l-.5 .9z"/>
<path d="M77.8 51.1l-.4 .8h2.9zM77.8 51.1h3l-.5 .8z"/>
<path d="M78.3 50.3l-.5 .8h3zM78.3 50.3h3.1l-.6 .8z"/>
<path d="M78.8 49.4l-.5 .9h3.1zM78.8 49.4h3.3l-.7 .9z"/>
<path d="M79.2 48.9l-.4 .5h3.3zM79.2 48.9h3.3l-.4 .5z"/>
<path d="M80 47.9l-.8 1h3.3zM80 47.9h3.6l-1.1 1z"/>
<path d="M80 47.9h3.6l-3.4-.3zM80.2 47.6h3.6l-.2 .3z"/>
<path d="M81.3 46.5l-1.1 1.1h3.6zM81.3 46.5h3.9l-1.4 1.1z"/>
<path d="M81.3 46.5h3.9zM81.4 46.5h3.9z"/>
<path d="M81.4 46.5h3.9l-2.8-1.1zM82.5 45.4h4.3l-1.5 1.1z"/>
<path d="M82.5 45.4h4.3l-4-.3zM82.8 45.1h4.5l-.5 .3z"/>
<path d="M82.8 45.1h4.5l-3.7-.6zM83.6 44.5h4.8l-1.1 .6z"/>
<path d="M83.6 44.5h4.8l-4.1-.6zM84.3 43.9h5.4l-1.3 .6z"/>
<path d="M84.3 43.9h5.4l-5.2-.1zM84.5 43.8h5.5l-.3 .1z"/>
<path d="M84.5 43.8h5.5l-4.5-.6zM85.5 43.2h6.3l-1.8 .6z"/>
<path d="M85.5 43.2h6.3l-5.8-.3zM86 42.9h7.2l-1.4 .3z"/>
<path d="M86 42.9h7.2zM86.1 42.8h7.4z"/>
<path d="M86.1 42.8h7.4l-6.9-.3zM86.6 42.5h8.8l-1.9 .3z"/>
<path d="M86.6 42.5h8.8zM86.8 42.4h10.4z"/>
<path d="M86.8 42.4h20.8l-19.9-.4zM87.7 42h19l.9 .4z"/>
<path d="M87.7 42h19l-17.2-.8zM89.5 41.2h15.4l1.8 .8z"/>
<path d="M89.5 41.2h15.4l-13.5-.6zM91.4 40.6h11.6l1.9 .6z"/>
<path d="M91.4 40.6h11.6l-9.7-.4zM93.3 40.2h7.8l1.9 .4z"/>
<path d="M93.3 40.2h7.8l-5.9-.3zM95.2 39.9h4l1.9 .3z"/>
<path d="M97.2 42.4l10.6 .1zM97.2 42.4l10.6 .1z"/>
<path d="M99 42.5l1.9 .3h7.4zM99 42.5h8.8l.5 .3z"/>
<path d="M100.9 42.8l7.5 .1zM100.9 42.8l7.5 .1z"/>
<path d="M101.2 42.9l1.4 .3h6.4zM101.2 42.9h7.2l.6 .3z"/>
<path d="M102.6 43.2l1.8 .6h5.5zM102.6 43.2h6.4l.9 .6z"/>
<path d="M104.4 43.8l.3 .1h5.4zM104.4 43.8h5.5l.2 .1z"/>
<path d="M104.7 43.9l1.4 .6h4.8zM104.7 43.9h5.4l.8 .6z"/>
<path d="M106.1 44.5l1 .6h4.6zM106.1 44.5h4.8l.8 .6z"/>
<path d="M107.1 45.1l.6 .3h4.3zM107.1 45.1h4.6l.3 .3z"/>
<path d="M107.7 45.4l1.5 1.1h3.9zM107.7 45.4h4.3l1.1 1.1z"/>
<path d="M109.2 46.5h3.9zM109.2 46.5h3.9z"/>
<path d="M109.2 46.5l1.4 1.1h3.6zM109.2 46.5h3.9l1.1 1.1z"/>
<path d="M110.6 47.6l.3 .3h3.5zM110.6 47.6h3.6l.2 .3z"/>
<path d="M110.9 47.9l1 1h3.3zM110.9 47.9h3.5l.8 1z"/>
<path d="M111.9 48.9l.4 .5h3.3zM111.9 48.9h3.3l.4 .5z"/>
<path d="M112.3 49.4l.8 .9h3.1zM112.3 49.4h3.3l.6 .9z"/>
<path d="M113.1 50.3l.5 .8h3.1zM113.1 50.3h3.1l.5 .8z"/>
<path d="M113.6 51.1l.5 .8h2.9zM113.6 51.1h3.1l.3 .8z"/>
<path d="M114.1 51.9l.5 .9h2.9zM114.1 51.9h2.9l.5 .9z"/>
<path d="M114.6 52.8l.4 .6h2.8zM114.6 52.8h2.9l.3 .6z"/>
<path d="M115 53.4l.5 1.2h2.8zM115 53.4h2.8l.5 1.2z"/>
<path d="M115.5 54.6l.2 .5h2.8zM115.5 54.6h2.8l.2 .5z"/>
<path d="M115.7 55.1l.5 1.4h2.7zM115.7 55.1h2.8l.4 1.4z"/>
<path d="M116.2 56.5l.1 .4h2.7zM116.2 56.5h2.7l.1 .4z"/>
<path d="M116.3 56.9l.4 1.5h2.6zM116.3 56.9h2.7l.3 1.5z"/>
<path d="M116.7 58.4v.2h2.7zM116.7 58.4h2.6l.1 .2z"/>
<path d="M74.8 60.5l-.1 1.8h2.6zM74.8 60.5h2.6l-.1 1.8z"/>
<path d="M75.1 58.6l-.3 1.7h2.7zM75.1 58.6h2.6l-.2 1.7z"/>
<path d="M74.8 60.3v.2h2.6zM74.8 60.3h2.7l-.1 .2z"/>
<path d="M74.7 62.3l.1 1.8h2.6zM74.7 62.3h2.6l.1 1.8z"/>
<path d="M74.8 64.1v.3h2.7zM74.8 64.1h2.6l.1 .3z"/>
<path d="M74.8 64.4l.3 1.6h2.6zM74.8 64.4h2.7l.2 1.6z"/>
<path d="M75.1 66v.4h2.7zM75.1 66h2.6l.1 .4z"/>
<path d="M75.1 66.4l.4 1.3h2.6zM75.1 66.4h2.7l.3 1.3z"/>
<path d="M75.5 67.7l.1 .6h2.7zM75.5 67.7h2.6l.2 .6z"/>
<path d="M75.6 68.3l.4 1.2h2.7zM75.6 68.3h2.7l.4 1.2z"/>
<path d="M76 69.5l.2 .7h2.8zM76 69.5h2.7l.3 .7z"/>
<path d="M76.2 70.2l.4 1h2.8zM76.2 70.2h2.8l.4 1z"/>
<path d="M76.6 71.2l.4 .9h3zM76.6 71.2h2.8l.6 .9z"/>
<path d="M77 72.1l.4 .7h2.9zM77 72.1h3l.3 .7z"/>
<path d="M77.4 72.8l.6 1.1h3.1zM77.4 72.8h2.9l.8 1.1z"/>
<path d="M78 73.9l.2 .4h3.2zM78 73.9h3.1l.3 .4z"/>
<path d="M78.2 74.3l.9 1.3h3.4zM78.2 74.3h3.2l1.1 1.3z"/>
<path d="M79.1 75.6l3.4 .1zM79.1 75.6l3.4 .1z"/>
<path d="M79.2 75.7l1 1.3h3.6zM79.2 75.7h3.3l1.3 1.3z"/>
<path d="M80.2 77l.2 .2h3.7zM80.2 77h3.6l.3 .2z"/>
<path d="M80.4 77.2l1 1h3.8zM80.4 77.2h3.7l1.1 1z"/>
<path d="M81.4 78.2l.4 .4h4.1zM81.4 78.2h3.8l.7 .4z"/>
<path d="M81.8 78.6l.7 .6h4.3zM81.8 78.6h4.1l.9 .6z"/>
<path d="M82.5 79.2l.8 .8h4.8zM82.5 79.2h4.3l1.3 .8z"/>
<path d="M106.3 80h4.8l-3.4-.8zM107.7 79.2h4.3l-.9 .8z"/>
<path d="M107.7 79.2h4.3l-3.5-.6zM108.5 78.6h4.1l-.6 .6z"/>
<path d="M108.5 78.6h4.1l-3.4-.4zM109.2 78.2h3.9l-.5 .4z"/>
<path d="M109.2 78.2h3.9l-2.8-1zM110.3 77.2h3.7l-.9 1z"/>
<path d="M110.3 77.2h3.7l-3.4-.2zM110.6 77h3.6l-.2 .2z"/>
<path d="M110.6 77h3.6l-2.3-1.3zM111.9 75.7h3.3l-1 1.3z"/>
<path d="M112 75.6l-.1 .1h3.3zM112 75.6h3.3z"/>
<path d="M113.1 74.3l-1.1 1.3h3.3zM113.1 74.3h3.1l-.9 1.3z"/>
<path d="M113.3 73.9l-.2 .4h3.1zM113.3 73.9h3.1l-.2 .4z"/>
<path d="M114.1 72.8l-.8 1.1h3.1zM114.1 72.8h2.9l-.6 1.1z"/>
<path d="M114.5 72.1l-.4 .7h2.9zM114.5 72.1h2.9l-.4 .7z"/>
<path d="M115 71.2l-.5 .9h2.9zM115 71.2h2.8l-.4 .9z"/>
<path d="M115.4 70.2l-.4 1h2.8zM115.4 70.2h2.8l-.4 1z"/>
<path d="M115.7 69.5l-.3 .7h2.8zM115.7 69.5h2.8l-.3 .7z"/>
<path d="M116.1 68.3l-.4 1.2h2.8zM116.1 68.3h2.8l-.4 1.2z"/>
<path d="M116.3 67.7l-.2 .6h2.8zM116.3 67.7h2.7l-.1 .6z"/>
<path d="M116.7 66.4l-.4 1.3h2.7zM116.7 66.4h2.6l-.3 1.3z"/>
<path d="M116.7 66v.4h2.6zM116.7 66h2.7l-.1 .4z"/>
<path d="M117 64.4l-.3 1.6h2.7zM117 64.4h2.6l-.2 1.6z"/>
<path d="M117 64.1v.3h2.6zM117 64.1h2.6v.3z"/>
<path d="M116.7 58.6l.3 1.7h2.6zM116.7 58.6h2.7l.2 1.7z"/>
<path d="M117 60.3v.2h2.6zM117 60.3h2.6v.2z"/>
<path d="M117.1 62.3l-.1 1.8h2.6zM117.1 62.3h2.6l-.1 1.8z"/>
<path d="M117 60.5l.1 1.8h2.6zM117 60.5h2.6l.1 1.8z"/>
<path d="M83.3 80l.2 .1h4.9zM83.3 80h4.8l.3 .1z"/>
<path d="M83.5 80.1l1.1 .7h5.4zM83.5 80.1h4.9l1.6 .7z"/>
<path d="M84.6 80.8l.4 .4h6zM84.6 80.8h5.4l1 .4z"/>
<path d="M85 81.2l.5 .2h6.3zM85 81.2h6l.8 .2z"/>
<path d="M85.5 81.4l.7 .4h7.3zM85.5 81.4h6.3l1.7 .4z"/>
<path d="M86.2 81.8l.4 .3h8.8zM86.2 81.8h7.3l1.9 .3z"/>
<path d="M86.6 82.1l10.6 .1zM86.6 82.1l10.6 .1z"/>
<path d="M86.8 82.2l1.7 .8h17.4zM86.8 82.2h20.9l-1.8 .8z"/>
<path d="M88.5 83l1.9 .7h13.6zM88.5 83h17.4l-1.9 .7z"/>
<path d="M90.4 83.7l1.9 .5h9.8zM90.4 83.7h13.6l-1.9 .5z"/>
<path d="M92.3 84.2l2 .4h5.9zM92.3 84.2h9.8l-1.9 .4z"/>
<path d="M94.3 84.6l3.9 .1zM94.3 84.6h5.9l-2 .1z"/>
<path d="M97.2 82.2h10.5zM99 82.1h8.8z"/>
<path d="M99 82.1h8.8l-6.9-.3zM100.9 81.8h7.3l-.4 .3z"/>
<path d="M100.9 81.8h7.3l-5.6-.4zM102.6 81.4h6.4l-.8 .4z"/>
<path d="M102.6 81.4h6.4l-5.6-.2zM103.4 81.2h6l-.4 .2z"/>
<path d="M103.4 81.2h6l-5-.4zM104.4 80.8h5.5l-.5 .4z"/>
<path d="M104.4 80.8h5.5l-3.8-.7zM106.1 80.1h4.8l-1 .7z"/>
<path d="M106.1 80.1h4.8l-4.6-.1zM106.3 80h4.8l-.2 .1z"/>
</g>
<path d="M24.4 122h141.3" fill="none" stroke="#000" stroke-width=".3"/>
<g font-size="7.1">
<text x="4.9" y="21.4">FRONT VIEW</text>
<text x="4.9" y="29.9">FIG.I</text>
<text x="4.6" y="142.9">FOOTING PLAN</text>
<text x="4.6" y="151.5">FIG.II</text>
</g>
<g font-size="6.1">
<text x="35.6" y="256.7">INTERNATIONAL EROSION</text>
<text x="45.7" y="264.3">CONTROL SYSTEMS</text>
</g>
<g font-size="3.9">
<text x="125.5" y="258.7">CONTRACTOR LAYOUT PLAN FOR</text>
<text x="126" y="263.5">PRECAST CONCRETE HEADWALL</text>
</g>
<g font-size="3.7">
<text x="128" y="23.6">GROUT REQUIRED</text>
<text x="153.6" y="43.4">FLOOR SLAB TO BE</text>
<text x="154.9" y="47.9">POURED IN PLACE</text>
<text x="70.7" y="86.6">FLOOR</text>
<text x="112.2" y="86.5">SLAB</text>
<text x="163.1" y="99.4">1200</text>
<text x="164.1" y="117.2">150</text>
<text x="92" y="160.8">SLAB A</text>
<text x="52.9" y="193.9">SLAB B</text>
<text x="135.7" y="194.4">SLAB C</text>
<text x="92" y="224">SLAB D</text>
</g>
<g font-size="3.5">
<text x="120.6" y="275.3">SCALE: N.T.S</text>
<text x="145.7" y="275.4">DATE:</text>
<text x="158.7" y="275.5">04/16/13</text>
<text x="175.5" y="275.3">SHEET 1 OF 1</text>
</g>
<g font-size="2.8">
<text x="73.3" y="36.4">E-1</text>
<text x="97.9" y="62">mm DIA.</text>
<text x="57.5" y="76.3">F</text>
<text x="136.3" y="75.9">G</text>
<text x="118.4" y="81">E-2</text>
<text x="96.8" y="94.2">H</text>
<text x="97.1" y="102.7">A</text>
<text x="57.1" y="110.4">B</text>
<text x="134.8" y="110.4">C</text>
<text x="97.7" y="116.9">D</text>
<text x="69.4" y="120.6">50-100mm OF 20mm CRUSHED STONE BASE</text>
</g>
<g font-size="2.1">
<text x="49.5" y="268.2">22253 Hoskins Line</text>
<text x="82" y="268">Phone: 800-821-7462</text>
<text x="143.2" y="266.9">CONFORMS TO OPSD 804.040</text>
<text x="49.4" y="270.8">Rodney, ON, N0L 2C0</text>
<text x="68.4" y="274.7">www.iecs.com</text>
<text x="81.9" y="270.6">Fax:866-496-1990</text>
</g>
</svg>
